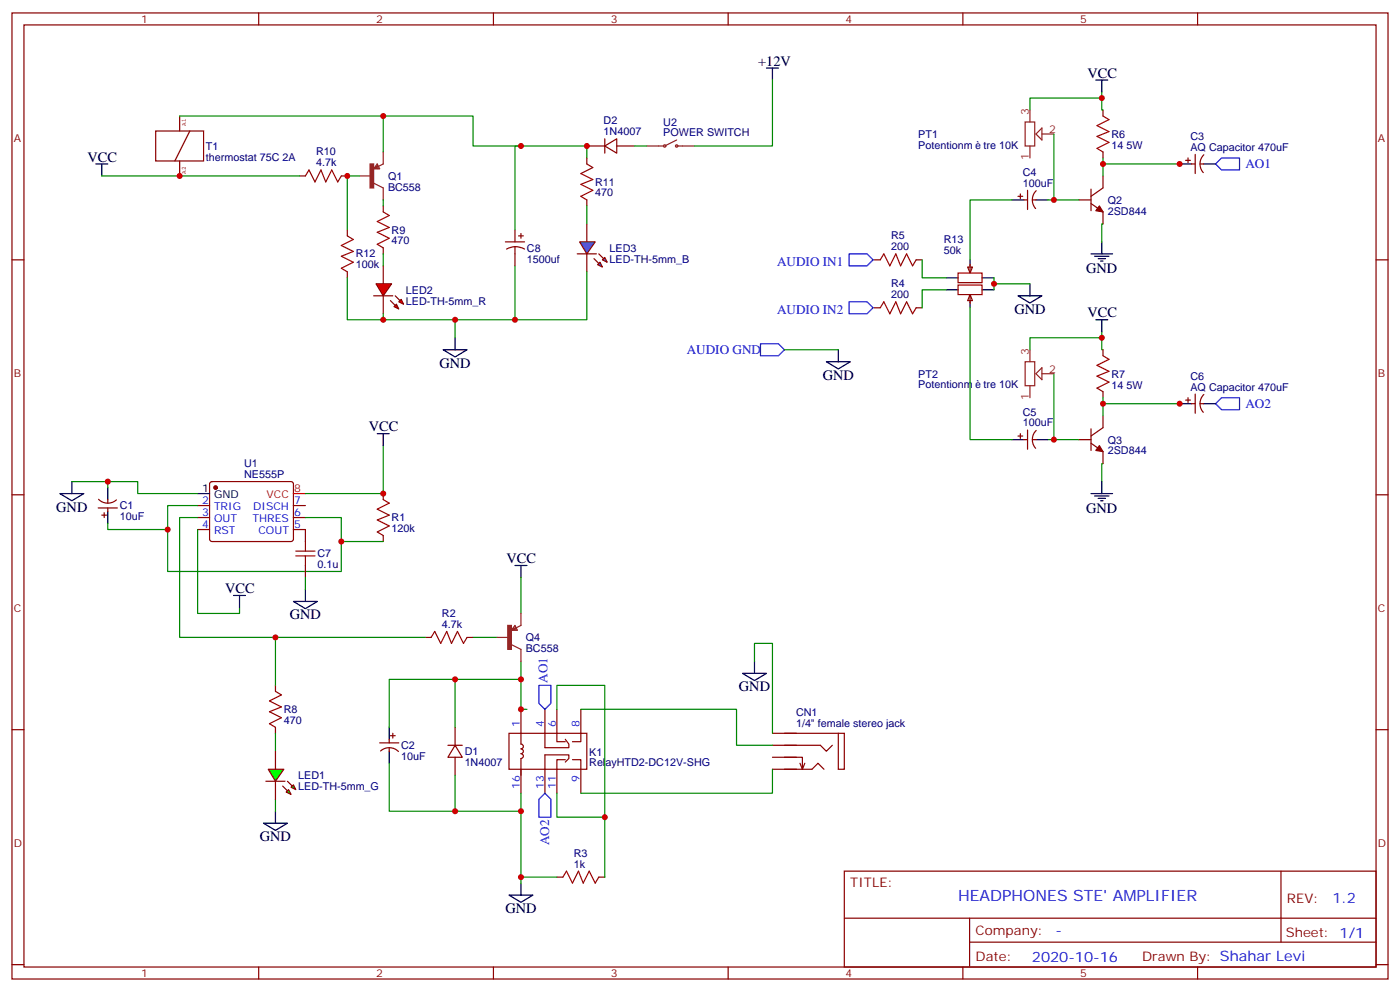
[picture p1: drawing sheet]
<svg xmlns="http://www.w3.org/2000/svg" width="412mm" height="292mm" viewBox="0 0 412 292" stroke-linecap="round" stroke-linejoin="round" font-family="sans-serif">
<g fill="none" stroke="#870000" stroke-width=".35">
<path d="M3.5 3.8h405.4v284.3h-405.4zM7.1 7.3h398.2v277.3h-398.2zM76.2 3.8v3.5M145.3 3.8v3.5M214.5 3.8v3.5M283.6 3.8v3.5M352.8 3.8v3.5M324.9 32.4v1.7M88.2 51.8h1.8M100.5 51.8h1.8M299.9 57.8h1.4M300.6 57.1v1.4"/>
<path d="M301.6 58.8h1.1M302.7 56v5.7M304.1 58.8h1.1M305.2 56.1a3.8 3.8 0 0 0-.1 5.3M317.9 58.8h3.5M321.4 59.9l3.5 2.5v3.5M321.4 55.7v6.3M324.9 44.7v1.8M324.9 51.8v3.5l-3.5 2.5M349.2 47.2h1.5M350 46.5v1.4M351 48.3h1.1"/>
<path d="M352.1 45.4v5.7M353.5 48.3h1M354.6 45.6a3.8 3.8 0 0 0-.1 5.2M3.5 76.5h3.6M112.9 60.6v1.8M112.9 73v1.7M257.5 76.5h1.8M269.9 76.5h1.7M405.3 76.5h3.6M257.5 90.6h1.8M269.9 90.6h1.7M324.9 102.9v1.8"/>
<path d="M324.9 115.3v1.8M349.2 117.8h1.5M350 117.1v1.4M351 118.8h1.1M352.1 116v5.6M353.5 118.8h1M354.6 116.1a3.8 3.8 0 0 0-.1 5.3M299.9 128.3h1.4M300.6 127.6v1.4M301.6 129.4h1.1M302.7 126.6v5.6M304.1 129.4h1.1"/>
<path d="M305.2 126.7a3.8 3.8 0 0 0-.1 5.2M317.9 129.4h3.5M321.4 130.5l3.5 2.4v3.6M321.4 126.2v6.4M324.9 122.3v3.6l-3.5 2.4M3.5 145.6h3.6M28.9 149.5h5.7M29 147a3.8 3.8 0 0 0 5.3 .1M30 151.6h1.4M30.7 150.9v1.4M31.7 147v1.1M31.7 149.5v1.1"/>
<path d="M58.2 148.8h3.5M58.2 152.3h3.5M58.2 155.9h3.5M62 142l.4-.3h23.3l.5 .3 .2 .5v16.5l-.7 .4-23.5-.1-.5-.6v-16.2zM86.4 148.8h3.6M86.4 152.3h3.6M86.4 155.9h3.6v3.5M112.9 145.3v1.7M112.9 157.6v1.8M405.3 145.6h3.6M90 166.4v3.6M125.2 187.6h1.8"/>
<path d="M137.6 187.6h1.7M3.5 214.8h3.6M81.1 201.7v1.8M81.1 214.1v1.7M111.8 218.7h5.7M114.7 217.6v1.1M115 216.5h1.4M115.7 215.8v1.4M131.9 219.4h4.3M134.1 219.4l2.1 3.5h-4.3zM134.1 214.1v5.3M149.9 215.8h23v10.6h-23z"/>
<path d="M153.5 208.8v10.2a.71 .71 0 0 1 .7 .7 .71 .71 0 0 1-.7 .7 .71 .71 0 0 1 .7 .7 .71 .71 0 0 1-.7 .7 .71 .71 0 0 1 .7 .7 .71 .71 0 0 1-.7 .7v10.3M160.5 208.8v11.3h7.1v-1.1l-1.1-1.4M164 208.8v9.5h2.5M171.1 208.8v9.5h-2.5M227.5 219.4h14.2l1.7 1.7 1.8-1.7M227.5 215.8h19.4M246.9 215.8h1.8v10.6h-1.8zM405.3 214.8h3.6M112.1 221a3.8 3.8 0 0 1 5.3 .2M114.7 220.1v1M134.1 222.9v5.3M166.5 224.3l1.1-1.1v-1h-7.1v11.3"/>
<path d="M166.5 223.6h-2.5v9.9M168.6 223.6h2.5v9.9M227.5 226.4h11.7l1.7-1.8 1.8 1.8M227.5 222.9h7.1M231.1 222.9h5.3v3.5l.7-1.8M235.7 224.6l.7 1.8M164 258.2h1.8M176.4 258.2h1.8M248.7 256.4h156.6v28.2h-156.6zM377.3 256.4v20.9M248.7 270.2h156.5M285.6 277.3h119.6"/>
<path d="M285.6 270.2v14.2M3.5 283.9h3.6M76.2 284.6v3.5M145.3 284.6v3.5M214.5 284.6v3.5M283.6 284.6v3.5M352.8 284.6v3.5M405.3 283.9h3.6"/>
</g>
<g fill="#870000" stroke="#870000" stroke-width=".35">
<path d="M323.8 60.6l1.1 1.8-2.1-.4z"/>
<path d="M323.8 131.2l1.1 1.7-2.1-.3z"/>
<circle cx="63.5" cy="143.5" r=".53"/>
</g>
<g fill="none" stroke="#000" stroke-width=".35">
<path d="M225.8 20h3.5M227.5 20v3.6M322.8 23.6h3.5M324.6 23.6v3.5M28.2 48.3h3.5M30 48.3v3.5M298.1 58.8h3.5M305.2 58.8h3.5M347.5 48.3h3.5M354.5 48.3h3.6M321.4 74.7h6.3M322.4 75.4h4.3"/>
<path d="M323.5 76.1h2.1M324.2 76.8h.7M324.6 71.2v3.5M134.1 99.4v3.5M322.8 94.1h3.5M324.6 94.1v3.5M130.5 102.9h7.1l-3.5 2.2zM347.5 118.8h3.5M354.5 118.8h3.6M111.1 127.6h3.6M112.9 127.6v3.6M298.1 129.4h3.5"/>
<path d="M305.2 129.4h3.5M17.6 145.3h7.1l-3.5 2.1zM21.2 141.7v3.6M31.7 143.5v3.5M31.7 150.6v3.5M58.2 145.3h3.5M321.4 145.3h6.3M322.4 146h4.3M323.5 146.7h2.1M324.2 147.4h.7M324.6 141.7v3.6M86.4 177h7.1l-3.5 2.1z"/>
<path d="M90 173.5v3.5M151.7 166.4h3.5M153.5 166.4v3.6M218.7 198.2h7.1l-3.6 2.1zM222.2 194.7v3.5M114.7 214.1v3.5M81.1 238.8v3.5M114.7 221.1v3.5M77.6 242.3h7.1l-3.6 2.1zM153.5 259.9v3.6M149.9 263.5h7.1l-3.5 2.1z"/>
</g>
<path d="M86.4 145.3h3.6" fill="none" stroke="#f00" stroke-width=".35"/>
<g fill="none" stroke="#008700" stroke-width=".35">
<path d="M52.9 34.1h60v10.6M310.4 39.4v19.4M324.6 27.1v5.3h.3M324.6 28.9h-21.2v3.5M30 51.8h58.2M105.8 51.8h-3.5v15.9M112.9 58.8v1.8M308.7 58.8h9.2M324.9 48.3h22.9M324.9 46.5v5.3M112.9 74.7v3.5M324.9 65.9h-.3v5.3"/>
<path d="M324.6 99.4h-21.2v3.5M324.6 97.6v5.3h.3M310.4 110v19.4M324.9 117.1v5.2M324.9 118.8h22.9M112.9 131.2v14.1h-22.9M308.7 129.4h9.2M324.9 136.5h-.3v5.2M21.2 141.7h10.5M31.7 154.1v1.8h17.7M31.7 143.5v-1.8h8.9v3.6h17.6M58.2 148.8h-8.8v19.4h51.1v-15.9h-10.5"/>
<path d="M58.2 152.3h-5.3v35.3h72.3M58.2 155.9v24.7h12.4v-1.8M100.5 159.4h12.4M90 170v3.5M153.5 170v10.6M81.1 187.6v14.1M134.1 200h-19.4v14.1M139.3 187.6h7.1M153.5 194.7v14.1h1.7M153.5 200h-19.4v14.1M222.2 194.7v-5.3h5.3v26.4M81.1 215.8v5.3"/>
<path d="M164 208.8v-7.1h14.2v38.8h-14.2v-7M171.1 208.8h45.9v10.6h10.5M81.1 235.2v3.6M114.7 224.6v14.2h19.4M134.1 228.2v10.6h19.4M153.5 233.5v26.4M227.5 226.4v7.1h-56.4M153.5 258.2h10.5M178.2 240.5v17.7"/>
</g>
<g fill="none" stroke="#a10000" stroke-width=".35">
<path d="M324.9 34.1l1.8 1.1-3.6 1.8 3.6 1.7-3.6 1.4 3.6 1.8-3.6 1.8 1.8 1M90 51.8l1-1.8 1.8 3.6 1.7-3.6 1.5 3.6 1.7-3.6 1.8 3.6 1-1.8M112.9 62.4l1.8 1-3.6 1.8 3.6 1.8-3.6 1.4 3.6 1.7-3.6 1.8 1.8 1.1M259.3 76.5l1-1.8 1.8 3.5 1.8-3.5 1.4 3.5 1.8-3.5 1.7 3.5 1.1-1.7M259.3 90.6l1-1.8 1.8 3.6 1.8-3.6 1.4 3.6 1.8-3.6 1.7 3.6 1.1-1.8M324.9 104.7l1.8 1.1-3.6 1.7 3.6 1.8-3.6 1.4 3.6 1.8-3.6 1.7 1.8 1.1M90 159.4v2.8M112.9 147l1.8 1.1-3.6 1.8 3.6 1.7-3.6 1.4 3.6 1.8-3.6 1.8 1.8 1M87.1 163.6h5.7M87.1 162.2h5.7M90 163.6v2.8M127 187.6l1.1-1.8 1.7 3.6 1.8-3.6 1.4 3.6 1.8-3.6 1.7 3.6 1.1-1.8"/>
<path d="M81.1 203.5l1.8 1-3.5 1.8 3.5 1.8-3.5 1.4 3.5 1.7-3.5 1.8 1.7 1.1M165.8 258.2l1.1-1.8 1.7 3.5 1.8-3.5 1.4 3.5 1.8-3.5 1.7 3.5 1.1-1.7"/>
</g>
<path d="M358.1 48.3l1.7-1.8h5.3v3.5h-5.3zM250.1 74.7h5.3l1.8 1.8-1.8 1.7h-5.3zM250.1 88.8h5.3l1.8 1.8-1.8 1.8h-5.3zM358.1 118.8l1.7-1.7h5.3v3.5h-5.3zM158.7 201.7h3.6v5.3l-1.8 1.8-1.8-1.8zM158.7 235.2l1.8-1.7 1.8 1.7v5.3h-3.6z" fill="none" stroke="#00f" stroke-width=".35"/>
<g fill="none" stroke="#8c2424" stroke-width=".35">
<path d="M302 35.9h2.8v7.1h-2.8zM303.4 32.4v3.5M305.2 39.4l1.7-1.7v3.5zM306.9 39.4h3.5M105.8 51.8h3.6M110.1 53.9l2.8 1.4v3.5M110.4 49.3v.4M110.8 49l.3 .7M110.8 49.3v.4M111.1 48.3l.7 1.4h-1.7zM111.1 48.6l.4 1.1M112.9 44.7v3.6l-2.8 1.4"/>
<path d="M303.4 43v3.5M302 106.5h2.8v7h-2.8zM303.4 102.9v3.6M303.4 113.5v3.6M306.9 108.2v3.6l-1.7-1.8zM306.9 110h3.5M146.4 187.6h3.5M150.6 189.7l2.9 1.4v3.6M151 185.1v.4M151.3 184.8l.4 .7M151.3 185.1v.4M151.7 184.1l.7 1.4h-1.8z"/>
<path d="M151.7 184.4l.3 1.1M153.5 180.6v3.5l-2.9 1.4"/>
</g>
<g fill="#8c2424" stroke="#8c2424" stroke-width=".35">
<path d="M149.6 184.1h1v7h-1z"/>
<path d="M109 48.3h1.1v7h-1.1z"/>
</g>
<path d="M45.9 38.6h14.1v8.8h-14.1zM52.9 34.1v4.5M55.9 38.6l-4.4 8.8M52.9 47.4v4.4" fill="none" stroke="#850000" stroke-width=".35"/>
<g fill="#f00" stroke="#870000" stroke-width=".35">
<path d="M110.8 83.5h4.6l-2.5 3.6z"/>
<path d="M110.1 87.1h5.6z"/>
</g>
<g fill="#870000" stroke="#870000" stroke-width=".35">
<path d="M116.4 87.1l1.4 1.4z"/>
<path d="M115 88.5l1.4 1.4z"/>
</g>
<g fill="#f00" stroke="#870000" stroke-width=".35">
<path d="M117.5 88.8l.7-.7 .7 1.4z"/>
<path d="M116.1 90.2l.7-.7 .7 1.4z"/>
</g>
<path d="M112.9 78.2v5.3M112.9 87.1v5.3M81.1 221.1v5.3M81.1 229.9v5.3" fill="none" stroke="#870000" stroke-width=".35"/>
<g fill="#0f0" stroke="#870000" stroke-width=".35">
<path d="M84.3 233.1l.7-.7 .7 1.4z"/>
<path d="M85.7 231.7l.7-.7 .7 1.4z"/>
</g>
<g fill="#870000" stroke="#870000" stroke-width=".35">
<path d="M83.3 231.4l1.4 1.4z"/>
<path d="M84.7 229.9l1.4 1.5z"/>
</g>
<path d="M78.3 229.9h5.7z" fill="#f00" stroke="#870000" stroke-width=".35"/>
<path d="M79 226.4h4.6l-2.5 3.5z" fill="#0f0" stroke="#870000" stroke-width=".35"/>
<g fill="none" stroke="#8c2424" stroke-width=".35">
<path d="M190.5 43h4.9M199.3 41.2l-3.5 1.8M199.3 43h5.3"/>
<circle cx="195.8" cy="43" r=".35"/>
<circle cx="199.3" cy="43" r=".35"/>
</g>
<g fill="none" stroke="#870000" stroke-width=".35">
<path d="M172.9 43h5.3M178.2 43l3.5-2.1v4.2zM178.2 40.9v4.2M181.7 43h5.3M148.9 71.2h5.6M151.7 72.6l1.5 .2 1.3 .5M151.7 72.6l-2.5 .7M151.7 67.7v3.5M151.7 72.6v5.6M152.8 69.4h1.4M153.5 68.7v1.4M172.9 65.9v5.3"/>
<path d="M172.9 74.7v5.3"/>
</g>
<path d="M112.9 34.1h26.4v8.9h33.6v3.5M227.5 23.6v19.4h-22.9M153.5 43h-1.8v24.7M187 43h3.5M151.7 78.2v15.9h-38.8v-1.7M134.1 94.1v5.3" fill="none" stroke="#008700" stroke-width=".35"/>
<g fill="#09f" stroke="#870000" stroke-width=".35">
<path d="M176.7 77.2l.7 1.4-1.4-.7z"/>
<path d="M177.4 76.5l.8-.7 .7 1.4z"/>
</g>
<g fill="#870000" stroke="#870000" stroke-width=".35">
<path d="M175 76.1l1.4 1.4z"/>
<path d="M176.4 74.7l1.4 1.4z"/>
</g>
<path d="M170 74.7h5.7z" fill="#f00" stroke="#870000" stroke-width=".35"/>
<path d="M170.7 71.2h4.6l-2.4 3.5z" fill="#09f" stroke="#870000" stroke-width=".35"/>
<path d="M172.9 48.3l1.7 1-3.5 1.8 3.5 1.7-3.5 1.5 3.5 1.7-3.5 1.8 1.8 1M102.3 69.4l1.8 1.1-3.6 1.7 3.6 1.8-3.6 1.4 3.6 1.8-3.6 1.8 1.8 1M282.2 80.4h7.1v2.8h-7.1zM282.2 83.9h7.1v2.8h-7.1z" fill="none" stroke="#a10000" stroke-width=".35"/>
<path d="M172.9 46.5v1.8M172.9 58.8v1.8M102.3 67.7v1.7M285 78.6h1.5l-.7 1.8zM285.8 77.9v2.1M102.3 80v1.8M285.8 86.7l.7 1.8h-1.5zM285.8 87.1v2.1" fill="none" stroke="#870000" stroke-width=".35"/>
<path d="M298.1 58.8h-12.3v17.7M172.9 60.6v5.3M271.6 76.5v5.3h7.1M102.3 81.8v12.3h10.6M172.9 80v14.1h-21.2M278.7 85.3h-7.1v5.3M285.8 90.6v38.8h12.3M292.8 81.8v3.5M292.8 83.5h10.6M231.1 102.9h15.8" fill="none" stroke="#008700" stroke-width=".35"/>
<path d="M285.8 76.5v1.7M278.7 81.8h3.5M278.7 85.3h3.5M285.8 88.8v1.8M289.3 81.8h3.5M289.3 85.3h3.5M299.9 87.1h7l-3.5 2.1zM303.4 83.5v3.6M243.4 106.5h7.1l-3.6 2.1zM246.9 102.9v3.6M68.8 175.3h3.5M70.6 175.3v3.5" fill="none" stroke="#000" stroke-width=".35"/>
<path d="M224 101.2h5.3l1.8 1.7-1.8 1.8h-5.3z" fill="none" stroke="#00f" stroke-width=".35"/>
<g fill="#c00">
<circle cx="49.4" cy="155.9" r=".88"/>
<circle cx="153.5" cy="208.8" r=".88"/>
<circle cx="153.5" cy="238.8" r=".88"/>
<circle cx="153.5" cy="200" r=".88"/>
<circle cx="134.1" cy="200" r=".88"/>
<circle cx="134.1" cy="238.8" r=".88"/>
<circle cx="178.2" cy="240.5" r=".88"/>
<circle cx="153.5" cy="258.2" r=".88"/>
<circle cx="324.9" cy="48.3" r=".88"/>
<circle cx="347.5" cy="48.3" r=".88"/>
<circle cx="310.4" cy="58.8" r=".88"/>
<circle cx="324.6" cy="28.9" r=".88"/>
<circle cx="324.6" cy="99.4" r=".88"/>
<circle cx="310.4" cy="129.4" r=".88"/>
<circle cx="347.5" cy="118.8" r=".88"/>
<circle cx="324.9" cy="118.8" r=".88"/>
<circle cx="81.1" cy="187.6" r=".88"/>
<circle cx="31.8" cy="141.7" r=".88"/>
<circle cx="112.9" cy="145.3" r=".88"/>
<circle cx="100.5" cy="159.4" r=".88"/>
<circle cx="52.9" cy="51.8" r=".88"/>
<circle cx="112.9" cy="34.1" r=".88"/>
<circle cx="134.1" cy="94.1" r=".88"/>
<circle cx="153.5" cy="43" r=".88"/>
<circle cx="172.9" cy="43" r=".88"/>
<circle cx="151.7" cy="94.1" r=".88"/>
<circle cx="102.3" cy="51.8" r=".88"/>
<circle cx="112.9" cy="94.1" r=".88"/>
<circle cx="292.8" cy="83.5" r=".88"/>
</g>
<text font-size="4.6" fill="#00f" x="282.2" y="265.2">HEADPHONES STE' AMPLIFIER</text>
<g font-size="4.2">
<text x="223.3" y="19.3">+12V</text>
<text x="320.3" y="22.9">VCC</text>
<text x="25.8" y="47.6">VCC</text>
<text x="320" y="80.4">GND</text>
<text x="298.8" y="92.4">GND</text>
<text x="320.3" y="93.4">VCC</text>
<text x="129.5" y="108.2">GND</text>
<text x="242.4" y="111.8">GND</text>
<text x="108.7" y="126.9">VCC</text>
<text x="16.6" y="150.6">GND</text>
<text x="320" y="150.9">GND</text>
<text x="149.2" y="165.7">VCC</text>
<text x="66.3" y="174.6">VCC</text>
<text x="85.4" y="182.3">GND</text>
<text x="217.7" y="203.5">GND</text>
<text x="76.6" y="247.6">GND</text>
<text x="148.9" y="268.7">GND</text>
</g>
<g font-size="4.2" fill="#00f">
<text x="392.5" y="265.7">1.2</text>
<text x="310.9" y="275.2">-</text>
<text x="304" y="283">2020-10-16</text>
</g>
<g font-size="3.9" fill="#00f">
<text x="366.9" y="49.5">AO1</text>
<text x="228.9" y="78.2">AUDIO IN1</text>
<text x="228.9" y="92.4">AUDIO IN2</text>
<text x="202.3" y="104.2">AUDIO GND</text>
<text x="366.9" y="120.1">AO2</text>
<text x="161.3" y="200.9" transform="rotate(-90 161.3 200.9)">AO1</text>
<text x="161.8" y="248.8" transform="rotate(-90 161.8 248.8)">AO2</text>
</g>
<g font-size="3.9" fill="#800">
<text x="250.5" y="261">TITLE:</text>
<text x="379.1" y="265.7">REV:</text>
<text x="287.4" y="275.2">Company:</text>
<text x="378.7" y="275.8">Sheet: 1/1</text>
<text x="287.4" y="282.9">Date:</text>
<text x="336.4" y="282.9">Drawn By: Shahar Levi</text>
</g>
<g font-size="3.2" fill="#800">
<text x="41.6" y="6.8">1</text>
<text x="110.8" y="6.8">2</text>
<text x="179.9" y="6.8">3</text>
<text x="249.1" y="6.8">4</text>
<text x="318.2" y="6.8">5</text>
<text x="4.1" y="41.9">A</text>
<text x="405.9" y="41.9">A</text>
<text x="4.1" y="111.1">B</text>
<text x="405.9" y="111.1">B</text>
<text x="4.1" y="180.2">C</text>
<text x="405.9" y="180.2">C</text>
<text x="4.1" y="249.3">D</text>
<text x="405.9" y="249.3">D</text>
<text x="41.6" y="287.6">1</text>
<text x="110.8" y="287.6">2</text>
<text x="179.9" y="287.6">3</text>
<text x="249.1" y="287.6">4</text>
<text x="318.2" y="287.6">5</text>
</g>
<g font-size="3.2" fill="#8d2323">
<text x="303" y="33.8" transform="rotate(-90 303 33.8)">3</text>
<text x="309" y="39.1">2</text>
<text x="303" y="47.1" transform="rotate(-90 303 47.1)">1</text>
<text x="303" y="104.4" transform="rotate(-90 303 104.4)">3</text>
<text x="309" y="109.6">2</text>
<text x="303" y="117.7" transform="rotate(-90 303 117.7)">1</text>
</g>
<g font-size="3.2" fill="#000080">
<text x="177.8" y="39.8">1N4007</text>
<text x="177.8" y="36.6">D2</text>
<text x="195.4" y="40.1">POWER SWITCH</text>
<text x="195.4" y="37">U2</text>
<text x="270.5" y="40.6">PT1</text>
<text x="327.4" y="40.6">R6</text>
<text x="350.7" y="41.2">C3</text>
<text x="60.7" y="47.3">thermostat 75C 2A</text>
<text x="60.7" y="44.1">T1</text>
<text x="93.1" y="45.7">R10</text>
<text x="270.5" y="43.8">Potentionm</text>
<text x="289.7" y="43.8">tre 10K</text>
<text x="327.4" y="43.8">14 5W</text>
<text x="350.7" y="44.4">AQ Capacitor 470uF</text>
<text x="93.1" y="49">4.7k</text>
<text x="114.3" y="52.9">Q1</text>
<text x="301.3" y="51.8">C4</text>
<text x="114.3" y="56.1">BC558</text>
<text x="175.3" y="57.7">470</text>
<text x="175.3" y="54.7">R11</text>
<text x="301.3" y="55">100uF</text>
<text x="326.3" y="60">Q2</text>
<text x="326.3" y="63.2">2SD844</text>
<text x="115.4" y="71.8">470</text>
<text x="115.4" y="68.8">R9</text>
<text x="262.5" y="70.4">R5</text>
<text x="278" y="71.5">R13</text>
<text x="104.8" y="75.8">R12</text>
<text x="155.2" y="77.3">1500uf</text>
<text x="155.2" y="74.1">C8</text>
<text x="179.6" y="77.3">LED-TH-5mm_B</text>
<text x="179.6" y="74.1">LED3</text>
<text x="262.5" y="73.7">200</text>
<text x="278" y="74.7">50k</text>
<text x="104.8" y="79">100k</text>
<text x="119.6" y="89.7">LED-TH-5mm_R</text>
<text x="119.6" y="86.4">LED2</text>
<text x="262.5" y="87.8">200</text>
<text x="262.5" y="84.6">R4</text>
<text x="270.5" y="111.1">PT2</text>
<text x="327.4" y="111.1">R7</text>
<text x="350.7" y="111.8">C6</text>
<text x="270.5" y="114.3">Potentionm</text>
<text x="289.7" y="114.3">tre 10K</text>
<text x="327.4" y="114.3">14 5W</text>
<text x="350.7" y="114.9">AQ Capacitor 470uF</text>
<text x="301.3" y="125.5">100uF</text>
<text x="301.3" y="122.3">C5</text>
<text x="326.3" y="130.5">Q3</text>
<text x="71.9" y="137.5">U1</text>
<text x="326.3" y="133.8">2SD844</text>
<text x="71.9" y="140.6">NE555P</text>
<text x="35.3" y="149.9">C1</text>
<text x="35.3" y="153.2">10uF</text>
<text x="115.4" y="153.5">R1</text>
<text x="115.4" y="156.7">120k</text>
<text x="93.5" y="167.3">0.1u</text>
<text x="93.5" y="164">C7</text>
<text x="130.2" y="184.8">4.7k</text>
<text x="130.2" y="181.6">R2</text>
<text x="154.9" y="192">BC558</text>
<text x="154.9" y="188.7">Q4</text>
<text x="83.6" y="209.9">R8</text>
<text x="83.6" y="213.1">470</text>
<text x="234.5" y="214.1">1/4&quot; female stereo jack</text>
<text x="234.5" y="210.8">CN1</text>
<text x="118.2" y="220.5">C2</text>
<text x="118.2" y="223.7">10uF</text>
<text x="136.9" y="225.5">1N4007</text>
<text x="136.9" y="222.3">D1</text>
<text x="173.6" y="225.5">RelayHTD2-DC12V-SHG</text>
<text x="173.6" y="222.4">K1</text>
<text x="87.8" y="232.5">LED-TH-5mm_G</text>
<text x="87.8" y="229.3">LED1</text>
<text x="169" y="255.3">1k</text>
<text x="169" y="252.1">R3</text>
</g>
<g font-size="3.2">
<text x="59.5" y="144.9">1</text>
<text x="63" y="146.7">GND</text>
</g>
<g font-size="3.2" fill="#00f">
<text x="59.5" y="148.4">2</text>
<text x="86.6" y="148.4">7</text>
<text x="59.5" y="152">3</text>
<text x="59.5" y="155.5">4</text>
<text x="63" y="150.2">TRIG</text>
<text x="63" y="153.7">OUT</text>
<text x="74.4" y="153.7">THRES</text>
<text x="74.6" y="150.2">DISCH</text>
<text x="86.6" y="155.5">5</text>
<text x="86.6" y="152">6</text>
<text x="63" y="157.3">RST</text>
<text x="76.1" y="157.3">COUT</text>
<text x="153.1" y="214.1" transform="rotate(-90 153.1 214.1)">1</text>
<text x="160.2" y="214.1" transform="rotate(-90 160.2 214.1)">4</text>
<text x="163.7" y="214.1" transform="rotate(-90 163.7 214.1)">6</text>
<text x="170.7" y="214.1" transform="rotate(-90 170.7 214.1)">8</text>
<text x="153.1" y="232.2" transform="rotate(-90 153.1 232.2)">16</text>
<text x="160.2" y="232.2" transform="rotate(-90 160.2 232.2)">13</text>
<text x="163.7" y="232.2" transform="rotate(-90 163.7 232.2)">11</text>
<text x="170.7" y="230.2" transform="rotate(-90 170.7 230.2)">9</text>
</g>
<g font-size="3.2" fill="#f00">
<text x="78.5" y="146.7">VCC</text>
<text x="86.6" y="144.9">8</text>
</g>
<g font-size="1.8" fill="#840000">
<text x="54.7" y="37" transform="rotate(-90 54.7 37)">A1</text>
<text x="54.7" y="51.1" transform="rotate(-90 54.7 51.1)">A2</text>
</g>
</svg>
